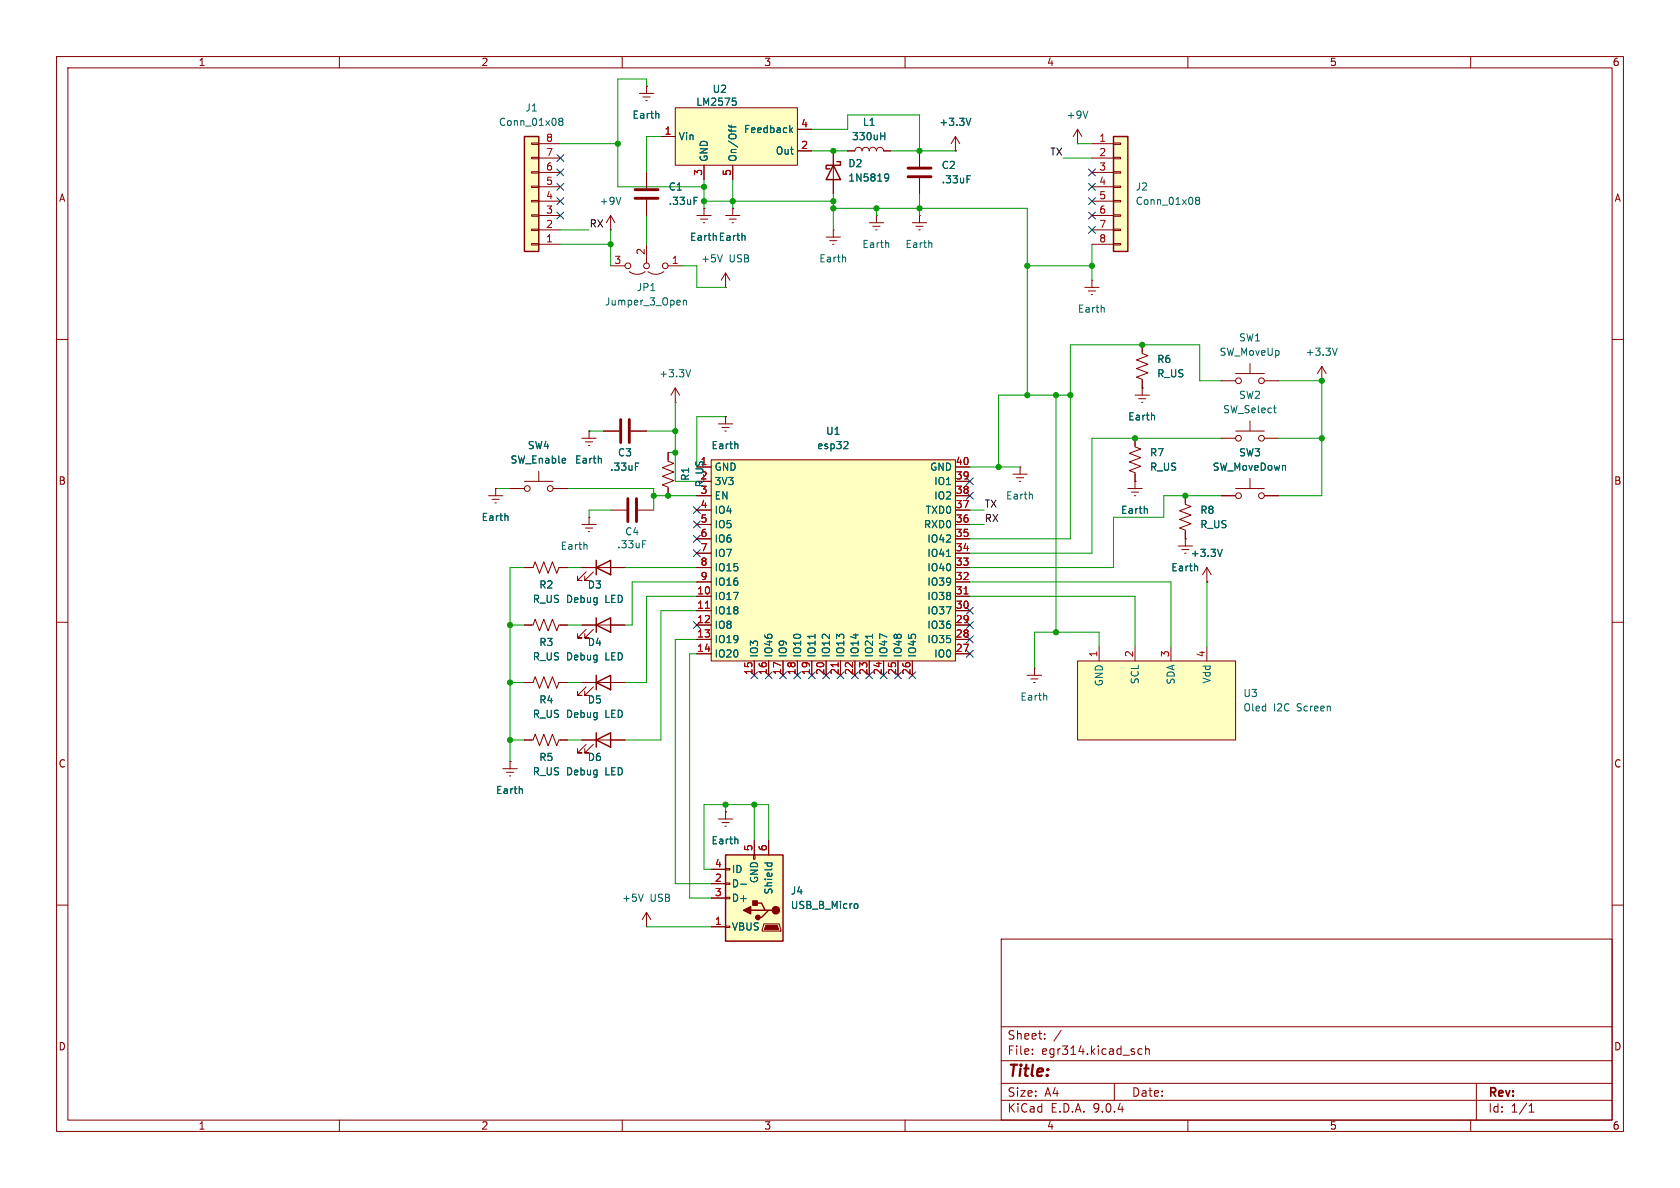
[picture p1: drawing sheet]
<svg xmlns="http://www.w3.org/2000/svg" width="297mm" height="210mm" viewBox="0 0 297 210" stroke-linecap="round" stroke-linejoin="round" font-family="sans-serif">
<g fill="none" stroke="#840000" stroke-width=".18">
<path d="M10 10h277v190h-277zM12 12h273v186h-273zM60 10v2M110 10v2M160 10v2M210 10v2M260 10v2M149.9 26.7h1.2a.64 .64 0 0 1 .7-.7 .64 .64 0 0 1 .6 .7 .64 .64 0 0 1 .6-.7 .64 .64 0 0 1 .7 .7 .64 .64 0 0 1 .6-.7 .64 .64 0 0 1 .6 .7 .64 .64 0 0 1 .7-.7 .64 .64 0 0 1 .6 .7h1.3M168.9 26.7h.1M168.9 24.1l-.8 1.3M168.9 24.1l.8 1.3M168.9 24.1v2.6"/>
<path d="M10 60h2M215.9 67.3h2.5M215.9 77.5h2.5M218.4 66h5.1M218.4 76.2h5.1M221 64.3v1.7M221 74.4v1.8M223.5 67.3h2.6M223.5 77.5h2.6M285 60h2M90.2 86.4h2.5M92.7 85.1h5.1"/>
<path d="M95.2 83.3v1.8M97.8 86.4h2.5M102.9 92.7h2.5M103.5 93.3h1.3M104 94h.3M104.1 91.4h.1M104.1 91.4v1.3M179.1 83.8h2.5M179.7 84.5h1.3M180.2 85.1h.3M180.3 82.6h.1M180.3 82.6v1.2"/>
<path d="M199.4 86.4h2.5M200 87h1.3M200.5 87.6h.3M200.7 85.1h.1M200.7 85.1v1.3M10 110h2M102.9 100.3h7.6M103.6 101.1l-1.5 1.5h.8h-.8v-.7M104.9 101.1l-1.5 1.5h.7h-.7v-.7M285 110h2M10 160h2M177 166h108v32h-108z"/>
<path d="M285 160h2M60 198v2M110 198v2M160 198v2M177 194.5h108M177 191.5h108M177 187.5h108M177 181.5h108M182.5 186.3v.1M182.5 185.5v.1M184.7 183.6v.1M184.7 182.8v.1"/>
<path d="M187.6 182.1l-1.3 2M197 191.5v3M201.9 185.5l-.4-.1-.3 .3v.4l.1 .2h.6M202.5 185.5l.2-.1 .4 .1 .1 .9M202.5 184.9v1.5M210 198v2M260 198v2M261 191.5v6.5M270.3 196.6h.9M270.3 195.5l.4-.4v1.5"/>
<circle cx="218.9" cy="77.5" r=".51"/>
<circle cx="218.9" cy="67.3" r=".51"/>
<circle cx="223" cy="67.3" r=".51"/>
<circle cx="223" cy="77.5" r=".51"/>
<circle cx="93.2" cy="86.4" r=".51"/>
<circle cx="97.3" cy="86.4" r=".51"/>
</g>
<path d="M155.7 24h.7M156.4 23.4v1.3M171.6 20.9l-.4 1.3M225.1 72.1h.5M225.4 72.9l.2 .1M103.7 96.3l.1 .8M182.5 87.4v.8M202.8 90v.7" fill="none" stroke="#006464" stroke-width=".18"/>
<path d="M105.4 99.1v2.5M105.4 100.3l2.5-1.2v2.5z" fill="none" stroke="#840000" stroke-width=".25"/>
<path d="M128.3 151.1h10.1v15.3h-10.1z" fill="#ffffc2"/>
<path d="M105.4 110.5l2.5-1.3v2.6zM105.4 109.2v2.6M105.4 119.4v2.5M105.4 120.7l2.5-1.3v2.5zM105.4 130.8l2.5-1.3v2.6zM105.4 129.5v2.6M128.3 151.1h10.1v15.3h-10.1zM133.3 159.6h1.3l.7 1.3h.6M132.7 160.9h2.6M136.5 160.9h-.6l-1.3 1.3h-.6" fill="none" stroke="#840000" stroke-width=".25"/>
<g fill="none" stroke="#840000" stroke-width=".18">
<path d="M113 16.5h2.6M113.7 17.1h1.2M114.2 17.8h.2M114.3 15.2h.1M114.3 15.2v1.3M107.9 38.1l-.7 1.3M107.9 38.1l.8 1.3M107.9 38.1v2.5M114.3 30.5v2.8M114.3 35.3v2.8M190.5 25.4h.1M190.5 22.9l-.8 1.2"/>
<path d="M190.5 22.9l.8 1.2M190.5 22.9v2.5M107.9 40.6h.1M107.9 47h2.6M111.3 48a2.26 2.26 0 0 0 2.7 0M114.3 43.2v3.3M114.6 48a2.26 2.26 0 0 0 2.7 0M118.1 47h2.5M127 74.9h2.5M127.6 75.6h1.3M128.1 76.2h.3M128.3 73.7h.1"/>
<path d="M128.3 73.7v1.2M200.7 77.5v1.5l1 .4-2.1 .7 2.1 .8-2.1 .8 2.1 .7-2.1 .8 1.1 .4v1.5M200.7 69.9h2.5M201.3 70.5h1.3M201.8 71.1h.3M201.9 68.6h.1M201.9 68.6v1.3M86.4 87.6h2.5M87 88.3h1.3M87.5 88.9h.3M87.6 86.4h.1M87.6 86.4v1.2"/>
<path d="M215.9 87.6h2.5M218.4 86.4h5.1M221 84.6v1.8M223.5 87.6h2.6M92.7 100.3h1.5l.4-1 .8 2 .7-2 .8 2 .8-2 .7 2 .4-1h1.5M92.7 110.5h1.5l.4-1 .8 2 .7-2 .8 2 .8-2 .7 2 .4-1h1.5M102.9 110.5h7.6M103.6 111.3l-1.5 1.5h.8h-.8v-.8M104.9 111.3l-1.5 1.5h.7h-.7v-.8M88.9 135.9h2.5M89.5 136.5h1.3M90 137.2h.3"/>
<path d="M90.2 134.6h.1M90.2 134.6v1.3M92.7 130.8h1.5l.4-1 .8 2 .7-2 .8 2 .8-2 .7 2 .4-1h1.5M92.7 120.7h1.5l.4-1.1 .8 2.1 .7-2.1 .8 2.1 .8-2.1 .7 2.1 .4-1h1.5M102.9 120.7h7.6M102.9 130.8h7.6M103.6 121.4l-1.5 1.5h.8h-.8v-.7M103.6 131.6l-1.5 1.5h.8h-.8v-.8M104.9 121.4l-1.5 1.5h.7h-.7v-.7M104.9 131.6l-1.5 1.5h.7h-.7v-.8M125.7 158.8h2.6M125.7 156.2h2.6"/>
<path d="M125.7 153.7h2.6M128.3 158.6h.7v.3h-.7zM128.3 156.1h.7v.2h-.7zM128.3 153.5h.7v.3h-.7zM133.2 151.1h.3v.8h-.3zM133.3 148.6v2.5M135.9 148.6v2.5M125.7 163.8h2.6M128.3 163.7h.7v.3h-.7zM135 163.3h2.8l.2 1.3h-3.3z"/>
<circle cx="111" cy="47" r=".51"/>
<circle cx="114.3" cy="47" r=".51"/>
<circle cx="117.6" cy="47" r=".51"/>
<circle cx="218.9" cy="87.6" r=".51"/>
<circle cx="223" cy="87.6" r=".51"/>
</g>
<path d="M135.4 163.6h2l.3 .7h-2.6z" fill="#840000" stroke="#840000" stroke-width=".18"/>
<g fill="#840000" stroke="#840000" stroke-width=".25">
<path d="M133.1 159.3h.8v.7h-.8z"/>
<path d="M131.4 160.9l1.3-.6v1.2z"/>
<circle cx="137.2" cy="160.9" r=".63"/>
<circle cx="134" cy="162.2" r=".38"/>
</g>
<g fill="none" stroke="#006464" stroke-width=".18">
<path d="M192.3 19.6l-.4 1.3M109.8 34.9l-.5 1.2M116.4 20.1l.1 .8M122.7 34.9h.6M120.8 53.1v.8M120.8 53.2l.2-.1h.3v.8M130.4 78.5v.8M204 73.5l.1 .7M89.7 91.2l.1 .8M92.3 139.5v.8M131 156.3h.9M135.2 152.5h1.3"/>
<path d="M135.7 152.5l-.1 .4M136.4 152.5l.1 .4M151.2 159.8h.3l.2 .2-.1 .5-.4 .1"/>
</g>
<path d="M112.3 33.5h4M112.3 35.1h4" fill="none" stroke="#840000" stroke-width=".51"/>
<path d="M196.8 24.1h2.6v20.4h-2.6z" fill="#ffffc2"/>
<path d="M196.8 24.1h2.6v20.4h-2.6z" fill="none" stroke="#840000" stroke-width=".25"/>
<g fill="none" stroke="#840000" stroke-width=".18">
<path d="M193 25.4h3.8M193 27.9h3.8M193 30.5h3.8M193 33h3.8M193 35.6h3.8M193 38.1h3.8M196.8 25.3h1.3v.2h-1.3zM196.8 27.8h1.3v.3h-1.3zM196.8 30.4h1.3v.2h-1.3zM196.8 32.9h1.3v.2h-1.3zM196.8 35.4h1.3v.3h-1.3zM196.8 38h1.3v.2h-1.3z"/>
<path d="M193 40.6h3.8M193 43.2h3.8M196.8 40.5h1.3v.3h-1.3zM196.8 43.1h1.3v.2h-1.3zM118.1 80v1.5l1 .4-2 .8 2 .7-2 .8 2 .8-2 .7 1 .4v1.5"/>
</g>
<path d="M211.6 35.4l-.2-.2 .2-.3h.2l.3 .2-.3 .3M211.6 35.4l-.2 .3v.3l.2 .1h.4l.1-.2v-.2l-.3-.3M211.6 35.4h.2" fill="none" stroke="#006464" stroke-width=".18"/>
<path d="M190.5 116.8h27.9v14h-27.9z" fill="#ffffc2"/>
<g fill="none" stroke="#840000" stroke-width=".18">
<path d="M123.2 38.1h2.5M123.8 38.7h1.3M124.3 39.4h.3M124.5 36.8h.1M124.5 36.8v1.3M153.7 39.4h2.5M154.9 38.1h.1M154.9 38.1v1.3M146 41.9h2.6M146.7 42.5h1.3M147.2 43.2h.2M147.3 40.6h.1"/>
<path d="M147.3 40.6v1.3M154.3 40h1.3M154.8 40.6h.3M191.8 50.8h2.5M192.4 51.4h1.3M192.9 52.1h.3M193 49.5h.1M193 49.5v1.3M201.9 61v1.5l1 .4-2 .7 2 .8-2 .8 2 .7-2 .8 1 .4v1.5M233.7 67.3h.1M233.7 64.8l-.8 1.2M233.7 64.8l.7 1.2"/>
<path d="M233.7 64.8v2.5M190.5 116.8h27.9v14h-27.9zM194.3 114.3v2.5M200.7 114.3v2.5M207 114.3v2.5M213.4 114.3v2.5"/>
</g>
<path d="M149.4 45.5l.1 .8M157.1 43v.8M195.2 54.4v.8M236.4 61.5l-.4 1.3" fill="none" stroke="#006464" stroke-width=".18"/>
<path d="M92.7 24.1h2.5v20.4h-2.5z" fill="#ffffc2"/>
<path d="M92.7 24.1h2.5v20.4h-2.5z" fill="none" stroke="#840000" stroke-width=".25"/>
<g fill="none" stroke="#840000" stroke-width=".18">
<path d="M94 38h1.2v.2h-1.2zM94 35.4h1.2v.3h-1.2zM94 32.9h1.2v.2h-1.2zM94 30.4h1.2v.2h-1.2zM94 27.8h1.2v.3h-1.2zM94 25.3h1.2v.2h-1.2zM95.2 38.1h3.9M95.2 35.6h3.9M95.2 33h3.9M95.2 30.5h3.9M95.2 27.9h3.9M95.2 25.4h3.9"/>
<path d="M94 43.1h1.2v.2h-1.2zM94 40.5h1.2v.3h-1.2zM95.2 43.2h3.9M95.2 40.6h3.9"/>
</g>
<path d="M99 21.4l-.2-.2 .2-.3h.3l.2 .2-.2 .3M99 21.4l-.2 .3v.3l.2 .2 .4-.1 .1-.2v-.2l-.2-.3M99 21.4h.3" fill="none" stroke="#006464" stroke-width=".18"/>
<path d="M119.4 19.1h21.6v10.1h-21.6z" fill="#ffffc2"/>
<g fill="none" stroke="#840000" stroke-width=".18">
<path d="M119.4 19.1h21.6v10.1h-21.6zM116.8 24.1h2.6M124.5 29.2v2.6M128.3 38.1h2.5M128.9 38.7h1.3M129.4 39.4h.3M129.5 36.8h.1M129.5 29.2v2.6M129.5 36.8v1.3M141 22.9h2.5M141 26.7h2.5M147.3 26.7v7.6"/>
<path d="M161.3 39.4h2.5M162.6 38.1h.1M162.6 26.7v2.8M162.6 31.5v2.8M162.6 38.1v1.3M128.3 50.8h.1M128.3 48.3l-.8 1.2M128.3 48.3l.7 1.2M128.3 48.3v2.5M161.9 40h1.3M162.4 40.6h.3M102.9 77.5h2.5"/>
<path d="M103.5 78.1h1.3M104 78.7h.3M104.1 76.2h.1M104.1 76.2v1.3M106.7 76.2h2.8M111.5 76.2h2.8M119.4 71.1h.1M119.4 68.6l-.8 1.3M119.4 68.6l.7 1.3M119.4 68.6v2.5M107.9 90.2h2.8M112.8 90.2h2.8"/>
<path d="M208.3 96.5h2.5M208.9 97.2h1.3M209.4 97.8h.3M209.5 87.6v1.6l1.1 .3-2.1 .8 2.1 .8-2.1 .7 2.1 .8-2.1 .7 1 .4v2.8M209.5 95.3h.1M181.6 119.4h2.5M182.9 118.1h.1M182.9 118.1v1.3M213.4 102.9h.1M213.4 100.3l-.8 1.3M213.4 100.3l.7 1.3M213.4 100.3v2.6"/>
<path d="M182.2 120h1.3M182.8 120.7h.2M127 144.8h2.5M127.6 145.4h1.3M128.1 146.1h.3M128.3 143.5h.1M128.3 143.5v1.3M114.3 163.8h.1M114.3 161.3l-.8 1.3M114.3 161.3l.8 1.3M114.3 161.3v2.5"/>
</g>
<g fill="none" stroke="#006464" stroke-width=".18">
<path d="M129.5 17.3h.6M129.9 17.8l.3 .3v.3l-.3 .2M128.8 22.1l.2 .3h1.1M128.8 22.9v.1M129.3 22.1v.5M129.3 22.9v.4M139.8 23l.3 .4M140.1 22.6l-.5 .5M156.5 30.8l.4-.1 .1 .2a.84 .84 0 0 1-.3 1.1h-.2M157.1 31.3l-.2 .2h-.4M171 31.1h.6M127.7 45l-.4 1.3"/>
<path d="M131.7 41.7v.8M164.7 43v.8M122.1 65.3l-.4 1.3M106.3 81.1v.8M112.3 81.9h.6M113.6 95.6h.6M216.1 97.1l-.4 1.3M211.7 100.1v.8M185 123l.1 .8M113.7 158.1l-.4 1.2M130.4 148.4v.8"/>
</g>
<path d="M147.3 29.2l1.3 2.6h-2.6zM148 28.6h.6v.6h-2.6v.6h.7" fill="none" stroke="#840000" stroke-width=".25"/>
<path d="M160.5 29.7h4.1M160.5 31.2h4.1M109.7 74.2v4M111.3 74.2v4M111 88.1v4.1M112.5 88.1v4.1" fill="none" stroke="#840000" stroke-width=".51"/>
<path d="M125.7 81.3h43.2v35.5h-43.2z" fill="#ffffc2"/>
<g fill="none" stroke="#840000" stroke-width=".18">
<path d="M114.3 15.2h.1M114.3 30.5v2.8M114.3 35.3v2.8M116.8 24.1h2.6M124.5 36.8h.1M124.5 29.2v2.6M129.5 36.8h.1M129.5 29.2v2.6M141 26.7h2.5M141 22.9h2.5M147.3 26.7v2.5M147.3 31.8v2.5"/>
<path d="M149.9 26.7h1.2M156.2 26.7h1.3M162.6 26.7v2.8M162.6 31.5v2.8M168.9 26.7h.1M104.1 76.2h.1M106.7 76.2h2.8M111.5 76.2h2.8M128.3 73.7h.1M200.7 77.5v1.2M201.9 68.6h.1M201.9 61v1.2"/>
<path d="M201.9 67.3v1.3M87.6 86.4h.1M90.2 86.4h2.5M97.8 86.4h2.5M118.1 80v1.3M118.1 86.4v1.2M123.2 82.6h2.5M123.2 85.1h2.5M123.2 87.6h2.5M123.2 90.2h2.5M123.2 92.7h2.5M123.2 95.3h2.5"/>
<path d="M123.2 97.8h2.5M125.7 81.3h43.2v35.5h-43.2zM168.9 82.6h2.5M168.9 85.1h2.5M168.9 87.6h2.5M168.9 90.2h2.5M168.9 92.7h2.5M168.9 95.3h2.5M168.9 97.8h2.5M200.7 85.1h.1M200.7 83.8v1.3M209.5 95.3h.1"/>
<path d="M209.5 87.6v1.3M209.5 94v1.3M215.9 87.6h2.5M223.5 87.6h2.6M92.7 100.3h1.3M92.7 110.5h1.3M99.1 100.3h1.2M99.1 110.5h1.2M102.9 100.3h2.5M102.9 110.5h2.5M107.9 100.3h2.6M107.9 110.5h2.6"/>
<path d="M123.2 100.3h2.5M123.2 102.9h2.5M123.2 105.4h2.5M123.2 108h2.5M123.2 110.5h2.5M123.2 113h2.5M123.2 115.6h2.5M133.3 116.8v2.6M135.9 116.8v2.6M138.4 116.8v2.6M141 116.8v2.6M143.5 116.8v2.6"/>
<path d="M146 116.8v2.6M148.6 116.8v2.6M151.1 116.8v2.6M153.7 116.8v2.6M156.2 116.8v2.6M158.7 116.8v2.6M161.3 116.8v2.6M168.9 100.3h2.5M168.9 102.9h2.5M168.9 105.4h2.5M168.9 108h2.5M168.9 110.5h2.5"/>
<path d="M168.9 113h2.5M168.9 115.6h2.5M213.4 102.9h.1M90.2 134.6h.1M92.7 120.7h1.3M92.7 130.8h1.3M99.1 120.7h1.2M99.1 130.8h1.2M102.9 120.7h2.5M102.9 130.8h2.5M107.9 120.7h2.6M107.9 130.8h2.6"/>
<path d="M125.7 158.8h2.6M125.7 156.2h2.6M125.7 153.7h2.6M128.3 143.5h.1M133.3 148.6v2.5M135.9 148.6v2.5M125.7 163.8h2.6"/>
</g>
<path d="M124.7 107.5h.7M148.2 117.1v.8M170.4 105h.7" fill="none" stroke="#a90000" stroke-width=".18"/>
<g fill="none" stroke="#006464" stroke-width=".18">
<path d="M129.5 17.3h.6M129.9 17.8l.3 .3v.3l-.3 .2M116.4 20.1l.1 .8M122.7 34.9h.6M128.8 22.1l.2 .3h1.1M128.8 22.9v.1M129.3 22.1v.5M129.3 22.9v.4M139.8 23l.3 .4M140.1 22.6l-.5 .5M155.7 24h.7M156.4 23.4v1.3"/>
<path d="M156.5 30.8l.4-.1 .1 .2a.84 .84 0 0 1-.3 1.1h-.2M157.1 31.3l-.2 .2h-.4M171 31.1h.6M171.6 20.9l-.4 1.3M131.7 41.7v.8M130.4 78.5v.8M149.7 78l.2 .3v.3l-.8 .7h.8M204 73.5l.1 .7M89.7 91.2l.1 .8M106.3 81.1v.8M112.3 81.9h.6M167.3 98.4h.8"/>
<path d="M202.8 90v.7M216.1 97.1l-.4 1.3M144.1 112.1v.7M154.2 112.1v.7M211.7 100.1v.8M92.3 139.5v.8M130.4 148.4v.8M131 156.3h.9M135.2 152.5h1.3M135.7 152.5l-.1 .4M136.4 152.5l.1 .4M151.2 159.8h.3l.2 .2-.1 .5-.4 .1"/>
</g>
<g fill="none" stroke="#009600" stroke-width=".18">
<path d="M114.3 15.2v-1.2h-5.1v19h15.3M99.1 25.4h10.1M114.3 38.1v5.1M116.8 24.1h-2.5v6.4M124.5 35.6h22.8M124.5 31.8v5M129.5 31.8v5M143.5 26.7h6.4M143.5 22.9h6.4v-2.6h12.7v6.4M147.3 34.3v6.3M147.3 36.8h34.3v33.1M154.9 36.8v1.3"/>
<path d="M157.5 26.7h11.4M162.6 34.3v3.8M188 27.9h5M190.5 25.4h2.5M99.1 43.2h8.8M99.1 40.6h5M107.9 40.6v6.4M120.6 47h2.6v3.8h5.1M181.6 47h11.4M193 43.2v6.3M104.1 76.2h2.6M114.3 76.2h5.1"/>
<path d="M119.4 71.1v14h3.8M128.3 73.7h-5.1v8.9M186.7 69.9v41.9M189.2 69.9h-12.7v12.7M215.9 77.5h-22.9v20.3h-21.6M215.9 67.3h-3.8v-6.3h-22.9v34.3h-17.8M226.1 67.3h7.6v20.3h-7.6M226.1 77.5h7.6M87.6 86.4h2.6M100.3 86.4h15.3v3.8M107.9 90.2h-3.8v1.2M115.6 87.6h7.6"/>
<path d="M118.1 80h1.3M171.4 90.2h2.6M171.4 92.7h2.6M171.4 82.6h8.9M215.9 87.6h-10.2v3.8h-8.9v8.9h-25.4M90.2 110.5h2.5M92.7 100.3h-2.5v34.3M100.3 100.3h2.6M100.3 110.5h2.6M110.5 100.3h12.7M123.2 105.4h-8.9v15.3h-3.8M123.2 108h-6.4v22.8h-6.3"/>
<path d="M123.2 102.9h-11.4v7.6h-1.3M123.2 115.6h-1.3v43.2h3.8M123.2 113h-3.8v43.2h6.3M171.4 102.9h35.6v11.4M171.4 105.4h29.3v8.9M194.3 114.3v-2.5h-11.4v6.3M213.4 102.9v11.4M90.2 120.7h2.5M90.2 130.8h2.5M100.3 120.7h2.6M100.3 130.8h2.6M128.3 142.2v1.3"/>
<path d="M133.3 142.2v6.4M135.9 148.6v-6.4h-11.4v11.5h1.2M114.3 163.8h11.4"/>
</g>
<g fill="none" stroke="#000084" stroke-width=".18">
<path d="M98.5 35l1.2 1.2M98.5 32.4l1.2 1.2M98.5 29.9l1.2 1.2M98.5 37.5l1.2 1.2M98.5 27.3l1.2 1.2M99.7 35l-1.2 1.2M99.7 32.4l-1.2 1.2M99.7 29.9l-1.2 1.2M99.7 37.5l-1.2 1.2M99.7 27.3l-1.2 1.2M192.4 32.4l1.2 1.2M192.4 29.9l1.2 1.2"/>
<path d="M192.4 37.5l1.2 1.2M192.4 35l1.2 1.2M193.6 32.4l-1.2 1.2M193.6 29.9l-1.2 1.2M193.6 37.5l-1.2 1.2M193.6 35l-1.2 1.2M192.4 40l1.2 1.2M193.6 40l-1.2 1.2M122.6 97.2l1.2 1.2M122.6 92.1l1.2 1.2M122.6 94.6l1.2 1.3M122.6 89.6l1.2 1.2"/>
<path d="M123.8 97.2l-1.2 1.2M123.8 92.1l-1.2 1.2M123.8 94.6l-1.2 1.3M123.8 89.6l-1.2 1.2M170.8 84.5l1.3 1.2M170.8 87l1.3 1.2M172.1 84.5l-1.3 1.2M172.1 87l-1.3 1.2M122.6 109.9l1.2 1.2M123.8 109.9l-1.2 1.2M132.7 118.8l1.3 1.2M134 118.8l-1.3 1.2"/>
<path d="M135.3 118.8l1.2 1.2M136.5 118.8l-1.2 1.2M137.8 118.8l1.2 1.2M139 118.8l-1.2 1.2M140.4 118.8l1.2 1.2M141.6 118.8l-1.2 1.2M142.9 118.8l1.2 1.2M144.1 118.8l-1.2 1.2M145.4 118.8l1.3 1.2M146.7 118.8l-1.3 1.2M148 118.8l1.2 1.2M149.2 118.8l-1.2 1.2"/>
<path d="M150.5 118.8l1.2 1.2M151.7 118.8l-1.2 1.2M153.1 118.8l1.2 1.2M154.3 118.8l-1.2 1.2M155.6 118.8l1.2 1.2M156.8 118.8l-1.2 1.2M158.1 118.8l1.3 1.2M159.4 118.8l-1.3 1.2M160.7 118.8l1.2 1.2M161.9 118.8l-1.2 1.2M170.8 109.9l1.3 1.2M170.8 107.3l1.3 1.3"/>
<path d="M170.8 115l1.3 1.2M170.8 112.4l1.3 1.2M172.1 109.9l-1.3 1.2M172.1 107.3l-1.3 1.3M172.1 115l-1.3 1.2M172.1 112.4l-1.3 1.2"/>
</g>
<g fill="#009600" stroke="#009600" stroke-width=".18">
<circle cx="90.2" cy="110.5" r=".46"/>
<circle cx="90.2" cy="130.8" r=".46"/>
<circle cx="90.2" cy="120.7" r=".46"/>
<circle cx="154.9" cy="36.8" r=".46"/>
<circle cx="147.3" cy="26.7" r=".46"/>
<circle cx="162.6" cy="36.8" r=".46"/>
<circle cx="162.6" cy="26.7" r=".46"/>
<circle cx="147.3" cy="36.8" r=".46"/>
<circle cx="147.3" cy="35.6" r=".46"/>
<circle cx="186.7" cy="69.9" r=".46"/>
<circle cx="186.7" cy="111.8" r=".46"/>
<circle cx="209.5" cy="87.6" r=".46"/>
<circle cx="133.3" cy="142.2" r=".46"/>
<circle cx="128.3" cy="142.2" r=".46"/>
<circle cx="129.5" cy="35.6" r=".46"/>
<circle cx="109.2" cy="25.4" r=".46"/>
<circle cx="124.5" cy="33" r=".46"/>
<circle cx="107.9" cy="43.2" r=".46"/>
<circle cx="124.5" cy="35.6" r=".46"/>
<circle cx="181.6" cy="47" r=".46"/>
<circle cx="193" cy="47" r=".46"/>
<circle cx="200.7" cy="77.5" r=".46"/>
<circle cx="176.5" cy="82.6" r=".46"/>
<circle cx="233.7" cy="67.3" r=".46"/>
<circle cx="233.7" cy="77.5" r=".46"/>
<circle cx="201.9" cy="61" r=".46"/>
<circle cx="181.6" cy="69.9" r=".46"/>
<circle cx="189.2" cy="69.9" r=".46"/>
<circle cx="115.6" cy="87.6" r=".46"/>
<circle cx="119.4" cy="80" r=".46"/>
<circle cx="119.4" cy="76.2" r=".46"/>
<circle cx="118.1" cy="87.6" r=".46"/>
</g>
<text font-size="2.8" fill="#840000" x="178" y="190.9">Title:</text>
<g font-size="2.1" fill="#840000">
<text x="178" y="184">Sheet:</text>
<text x="178" y="186.7">File:</text>
<text x="184.1" y="186.7">egr314.kicad_sch</text>
<text x="178" y="196.9">KiCad</text>
<text x="178" y="194.1">Size:</text>
<text x="184.7" y="194.1">A4</text>
<text x="185.7" y="196.9">E.D.A.</text>
<text x="193.3" y="196.9">9.0.4</text>
<text x="200" y="194.1">Date:</text>
<text x="263" y="194.3">Rev:</text>
<text x="263" y="196.9">Id:</text>
<text x="267.1" y="196.9">1/1</text>
</g>
<g font-size="1.8" fill="#840000">
<text x="35" y="11.9">1</text>
<text x="85" y="11.9">2</text>
<text x="135" y="11.9">3</text>
<text x="185" y="11.9">4</text>
<text x="235" y="11.9">5</text>
<text x="285" y="11.9">6</text>
<text x="10.3" y="35.9">A</text>
<text x="285.3" y="35.9">A</text>
<text x="10.3" y="85.9">B</text>
<text x="285.3" y="85.9">B</text>
<text x="10.3" y="135.9">C</text>
<text x="285.3" y="135.9">C</text>
<text x="10.3" y="185.9">D</text>
<text x="285.3" y="185.9">D</text>
<text x="35" y="199.9">1</text>
<text x="85" y="199.9">2</text>
<text x="135" y="199.9">3</text>
<text x="185" y="199.9">4</text>
<text x="235" y="199.9">5</text>
<text x="285" y="199.9">6</text>
</g>
<g font-size="1.8" fill="#006464">
<text x="125.9" y="16.6">U2</text>
<text x="88.1" y="22.5">Conn_01x08</text>
<text x="92.8" y="19.9">J1</text>
<text x="111.7" y="21.2">Earth</text>
<text x="123" y="18.9">LM2575</text>
<text x="131.4" y="23.7">Feedback</text>
<text x="152.4" y="22.5">L1</text>
<text x="166" y="22.5">+3.3V</text>
<text x="188.5" y="21.2">+9V</text>
<text x="119.9" y="25">Vin</text>
<text x="125.3" y="28.7" transform="rotate(-90 125.3 28.7)">GND</text>
<text x="130.4" y="28.7" transform="rotate(-90 130.4 28.7)">On/Off</text>
<text x="137.1" y="27.5">Out</text>
<text x="149.9" y="29.8">D2</text>
<text x="150.5" y="25">330uH</text>
<text x="118.1" y="33.9">C1</text>
<text x="149.9" y="32.3">1N5819</text>
<text x="166.4" y="30.1">C2</text>
<text x="166.4" y="32.6">.33uF</text>
<text x="200.7" y="33.9">J2</text>
<text x="105.9" y="36.4">+9V</text>
<text x="118.1" y="36.4">.33uF</text>
<text x="200.7" y="36.4">Conn_01x08</text>
<text x="121.9" y="42.8">Earth Earth</text>
<text x="123.8" y="46.6">+5V</text>
<text x="128.9" y="46.6">USB</text>
<text x="144.7" y="46.6">Earth</text>
<text x="152.4" y="44">Earth</text>
<text x="160" y="44">Earth</text>
<text x="112.5" y="51.7">JP1</text>
<text x="106.9" y="54.2">Jumper_3_Open</text>
<text x="190.5" y="55.5">Earth</text>
<text x="204.5" y="64.4">R6</text>
<text x="215.5" y="63.1">SW_MoveUp</text>
<text x="218.9" y="60.6">SW1</text>
<text x="230.7" y="63.1">+3.3V</text>
<text x="116.4" y="66.9">+3.3V</text>
<text x="204.5" y="66.9">R_US</text>
<text x="218.9" y="70.7">SW2</text>
<text x="145.9" y="77.1">U1</text>
<text x="199.3" y="74.5">Earth</text>
<text x="216.1" y="73.3">SW_Select</text>
<text x="90.2" y="82.1">SW_Enable</text>
<text x="93.2" y="79.6">SW4</text>
<text x="101.6" y="82.1">Earth</text>
<text x="107.8" y="83.4">.33uF</text>
<text x="109.1" y="80.9">C3</text>
<text x="123.8" y="82.3">1</text>
<text x="125.7" y="79.6">Earth</text>
<text x="126.2" y="83.4">GND</text>
<text x="144.4" y="79.6">esp32</text>
<text x="164.3" y="83.4">GND</text>
<text x="203.2" y="80.9">R7</text>
<text x="203.2" y="83.4">R_US</text>
<text x="214.3" y="83.4">SW_MoveDown</text>
<text x="218.9" y="80.9">SW3</text>
<text x="122" y="85.1" transform="rotate(-90 122 85.1)">R1</text>
<text x="123.8" y="84.8">2</text>
<text x="124.6" y="86.2" transform="rotate(-90 124.6 86.2)">R_US</text>
<text x="126.2" y="86">3V3</text>
<text x="126.2" y="88.5">EN</text>
<text x="165.1" y="86">IO1</text>
<text x="165.1" y="88.5">IO2</text>
<text x="177.8" y="88.5">Earth</text>
<text x="85" y="92.3">Earth</text>
<text x="110.4" y="94.8">C4</text>
<text x="126.2" y="91">IO4</text>
<text x="126.2" y="93.6">IO5</text>
<text x="163.2" y="93.6">RXD0</text>
<text x="163.5" y="91">TXD0</text>
<text x="198.1" y="91">Earth</text>
<text x="212.1" y="91">R8</text>
<text x="212.1" y="93.6">R_US</text>
<text x="99" y="97.4">Earth</text>
<text x="109" y="97.1">.33uF</text>
<text x="126.2" y="96.1">IO6</text>
<text x="126.2" y="98.7">IO7</text>
<text x="126.2" y="101.2">IO15</text>
<text x="163.8" y="96.1">IO42</text>
<text x="163.8" y="98.7">IO41</text>
<text x="163.8" y="101.2">IO40</text>
<text x="207" y="101.2">Earth</text>
<text x="210.4" y="98.7">+3.3V</text>
<text x="94.1" y="106.8">R_US Debug</text>
<text x="95.2" y="104.2">R2</text>
<text x="103.8" y="104.2">D3</text>
<text x="106.9" y="106.8">LED</text>
<text x="126.2" y="103.7">IO16</text>
<text x="126.2" y="106.3">IO17</text>
<text x="163.8" y="103.7">IO39</text>
<text x="163.8" y="106.3">IO38</text>
<text x="126.2" y="108.8">IO18</text>
<text x="126.2" y="111.4">IO8</text>
<text x="126.2" y="113.9">IO19</text>
<text x="163.8" y="108.8">IO37</text>
<text x="163.8" y="111.4">IO36</text>
<text x="163.8" y="113.9">IO35</text>
<text x="94.1" y="116.9">R_US Debug</text>
<text x="95.2" y="114.4">R3</text>
<text x="103.8" y="114.4">D4</text>
<text x="106.9" y="116.9">LED</text>
<text x="126.2" y="116.4">IO20</text>
<text x="134.2" y="116.3" transform="rotate(-90 134.2 116.3)">IO3</text>
<text x="136.8" y="116.3" transform="rotate(-90 136.8 116.3)">IO46</text>
<text x="139.3" y="116.3" transform="rotate(-90 139.3 116.3)">IO9</text>
<text x="141.8" y="116.3" transform="rotate(-90 141.8 116.3)">IO10</text>
<text x="144.4" y="116.3" transform="rotate(-90 144.4 116.3)">IO11</text>
<text x="146.9" y="116.3" transform="rotate(-90 146.9 116.3)">IO12</text>
<text x="149.5" y="116.3" transform="rotate(-90 149.5 116.3)">IO13</text>
<text x="152" y="116.3" transform="rotate(-90 152 116.3)">IO14</text>
<text x="154.5" y="116.3" transform="rotate(-90 154.5 116.3)">IO21</text>
<text x="157.1" y="116.3" transform="rotate(-90 157.1 116.3)">IO47</text>
<text x="159.6" y="116.3" transform="rotate(-90 159.6 116.3)">IO48</text>
<text x="162.2" y="116.3" transform="rotate(-90 162.2 116.3)">IO45</text>
<text x="165.1" y="116.4">IO0</text>
<text x="95.2" y="124.6">R4</text>
<text x="103.8" y="124.6">D5</text>
<text x="180.3" y="124.1">Earth</text>
<text x="195.2" y="121.4" transform="rotate(-90 195.2 121.4)">GND</text>
<text x="201.5" y="121.1" transform="rotate(-90 201.5 121.1)">SCL</text>
<text x="207.9" y="121.1" transform="rotate(-90 207.9 121.1)">SDA</text>
<text x="214.2" y="120.9" transform="rotate(-90 214.2 120.9)">Vdd</text>
<text x="219.7" y="126">Oled</text>
<text x="219.7" y="123.4">U3</text>
<text x="225.1" y="126">I2C</text>
<text x="229.4" y="126">Screen</text>
<text x="94.1" y="127.1">R_US Debug</text>
<text x="106.9" y="127.1">LED</text>
<text x="94.1" y="137.3">R_US Debug</text>
<text x="95.2" y="134.7">R5</text>
<text x="103.8" y="134.7">D6</text>
<text x="106.9" y="137.3">LED</text>
<text x="87.6" y="140.6">Earth</text>
<text x="125.7" y="149.5">Earth</text>
<text x="129.3" y="154.5">ID</text>
<text x="109.9" y="159.6">+5V</text>
<text x="114.9" y="159.6">USB</text>
<text x="129.3" y="159.6">D+</text>
<text x="129.3" y="157.1">D-</text>
<text x="134.2" y="156.2" transform="rotate(-90 134.2 156.2)">GND</text>
<text x="136.8" y="158.2" transform="rotate(-90 136.8 158.2)">Shield</text>
<text x="139.7" y="158.3">J4</text>
<text x="139.7" y="160.9">USB_B_Micro</text>
<text x="129.3" y="164.7">VBUS</text>
</g>
<g font-size="1.8" fill="#a90000">
<text x="117.4" y="23.9">1</text>
<text x="141.5" y="22.6">4</text>
<text x="96.4" y="27.7">7</text>
<text x="96.4" y="25.1">8</text>
<text x="141.5" y="26.4">2</text>
<text x="194.2" y="25.1">1</text>
<text x="194.2" y="27.7">2</text>
<text x="96.4" y="35.3">4</text>
<text x="96.4" y="32.8">5</text>
<text x="96.4" y="30.2">6</text>
<text x="124.2" y="31.2" transform="rotate(-90 124.2 31.2)">3</text>
<text x="129.3" y="31.2" transform="rotate(-90 129.3 31.2)">5</text>
<text x="194.2" y="30.2">3</text>
<text x="194.2" y="32.8">4</text>
<text x="194.2" y="35.3">5</text>
<text x="96.4" y="40.4">2</text>
<text x="96.4" y="37.8">3</text>
<text x="194.2" y="37.8">6</text>
<text x="194.2" y="40.4">7</text>
<text x="96.4" y="42.9">1</text>
<text x="108.5" y="46.7">3</text>
<text x="114" y="45.2" transform="rotate(-90 114 45.2)">2</text>
<text x="118.7" y="46.7">1</text>
<text x="194.2" y="42.9">8</text>
<text x="168.9" y="82.3">40</text>
<text x="123.8" y="87.4">3</text>
<text x="123.8" y="89.9">4</text>
<text x="168.9" y="84.8">39</text>
<text x="168.9" y="87.4">38</text>
<text x="168.9" y="89.9">37</text>
<text x="123.8" y="92.5">5</text>
<text x="123.8" y="95">6</text>
<text x="168.9" y="92.5">36</text>
<text x="168.9" y="95">35</text>
<text x="123.8" y="97.5">7</text>
<text x="123.8" y="100.1">8</text>
<text x="168.9" y="97.5">34</text>
<text x="168.9" y="100.1">33</text>
<text x="123.1" y="105.2">10</text>
<text x="123.1" y="107.7">11</text>
<text x="123.8" y="102.6">9</text>
<text x="168.9" y="102.6">32</text>
<text x="168.9" y="105.2">31</text>
<text x="168.9" y="107.7">30</text>
<text x="123.1" y="110.2">12</text>
<text x="123.1" y="112.8">13</text>
<text x="168.9" y="110.2">29</text>
<text x="168.9" y="112.8">28</text>
<text x="123.1" y="115.3">14</text>
<text x="133.1" y="119.4" transform="rotate(-90 133.1 119.4)">15</text>
<text x="135.6" y="119.4" transform="rotate(-90 135.6 119.4)">16</text>
<text x="138.2" y="119.4" transform="rotate(-90 138.2 119.4)">17</text>
<text x="140.7" y="119.4" transform="rotate(-90 140.7 119.4)">18</text>
<text x="143.3" y="119.4" transform="rotate(-90 143.3 119.4)">19</text>
<text x="145.8" y="119.4" transform="rotate(-90 145.8 119.4)">20</text>
<text x="148.3" y="119.4" transform="rotate(-90 148.3 119.4)">21</text>
<text x="150.9" y="119.4" transform="rotate(-90 150.9 119.4)">22</text>
<text x="153.4" y="119.4" transform="rotate(-90 153.4 119.4)">23</text>
<text x="156" y="119.4" transform="rotate(-90 156 119.4)">24</text>
<text x="158.5" y="119.4" transform="rotate(-90 158.5 119.4)">25</text>
<text x="161" y="119.4" transform="rotate(-90 161 119.4)">26</text>
<text x="168.9" y="115.3">27</text>
<text x="194.1" y="116.3" transform="rotate(-90 194.1 116.3)">1</text>
<text x="200.4" y="116.3" transform="rotate(-90 200.4 116.3)">2</text>
<text x="206.8" y="116.3" transform="rotate(-90 206.8 116.3)">3</text>
<text x="213.1" y="116.3" transform="rotate(-90 213.1 116.3)">4</text>
<text x="126.3" y="156">2</text>
<text x="126.3" y="153.4">4</text>
<text x="133.1" y="150.6" transform="rotate(-90 133.1 150.6)">5</text>
<text x="135.6" y="150.6" transform="rotate(-90 135.6 150.6)">6</text>
<text x="126.3" y="158.5">3</text>
<text x="126.3" y="163.6">1</text>
</g>
<g font-size="1.8" fill="#0f0f0f">
<text x="185.6" y="27.6">TX</text>
<text x="104.1" y="40.3">RX</text>
<text x="174" y="89.8">TX</text>
<text x="174" y="92.4">RX</text>
</g>
</svg>
